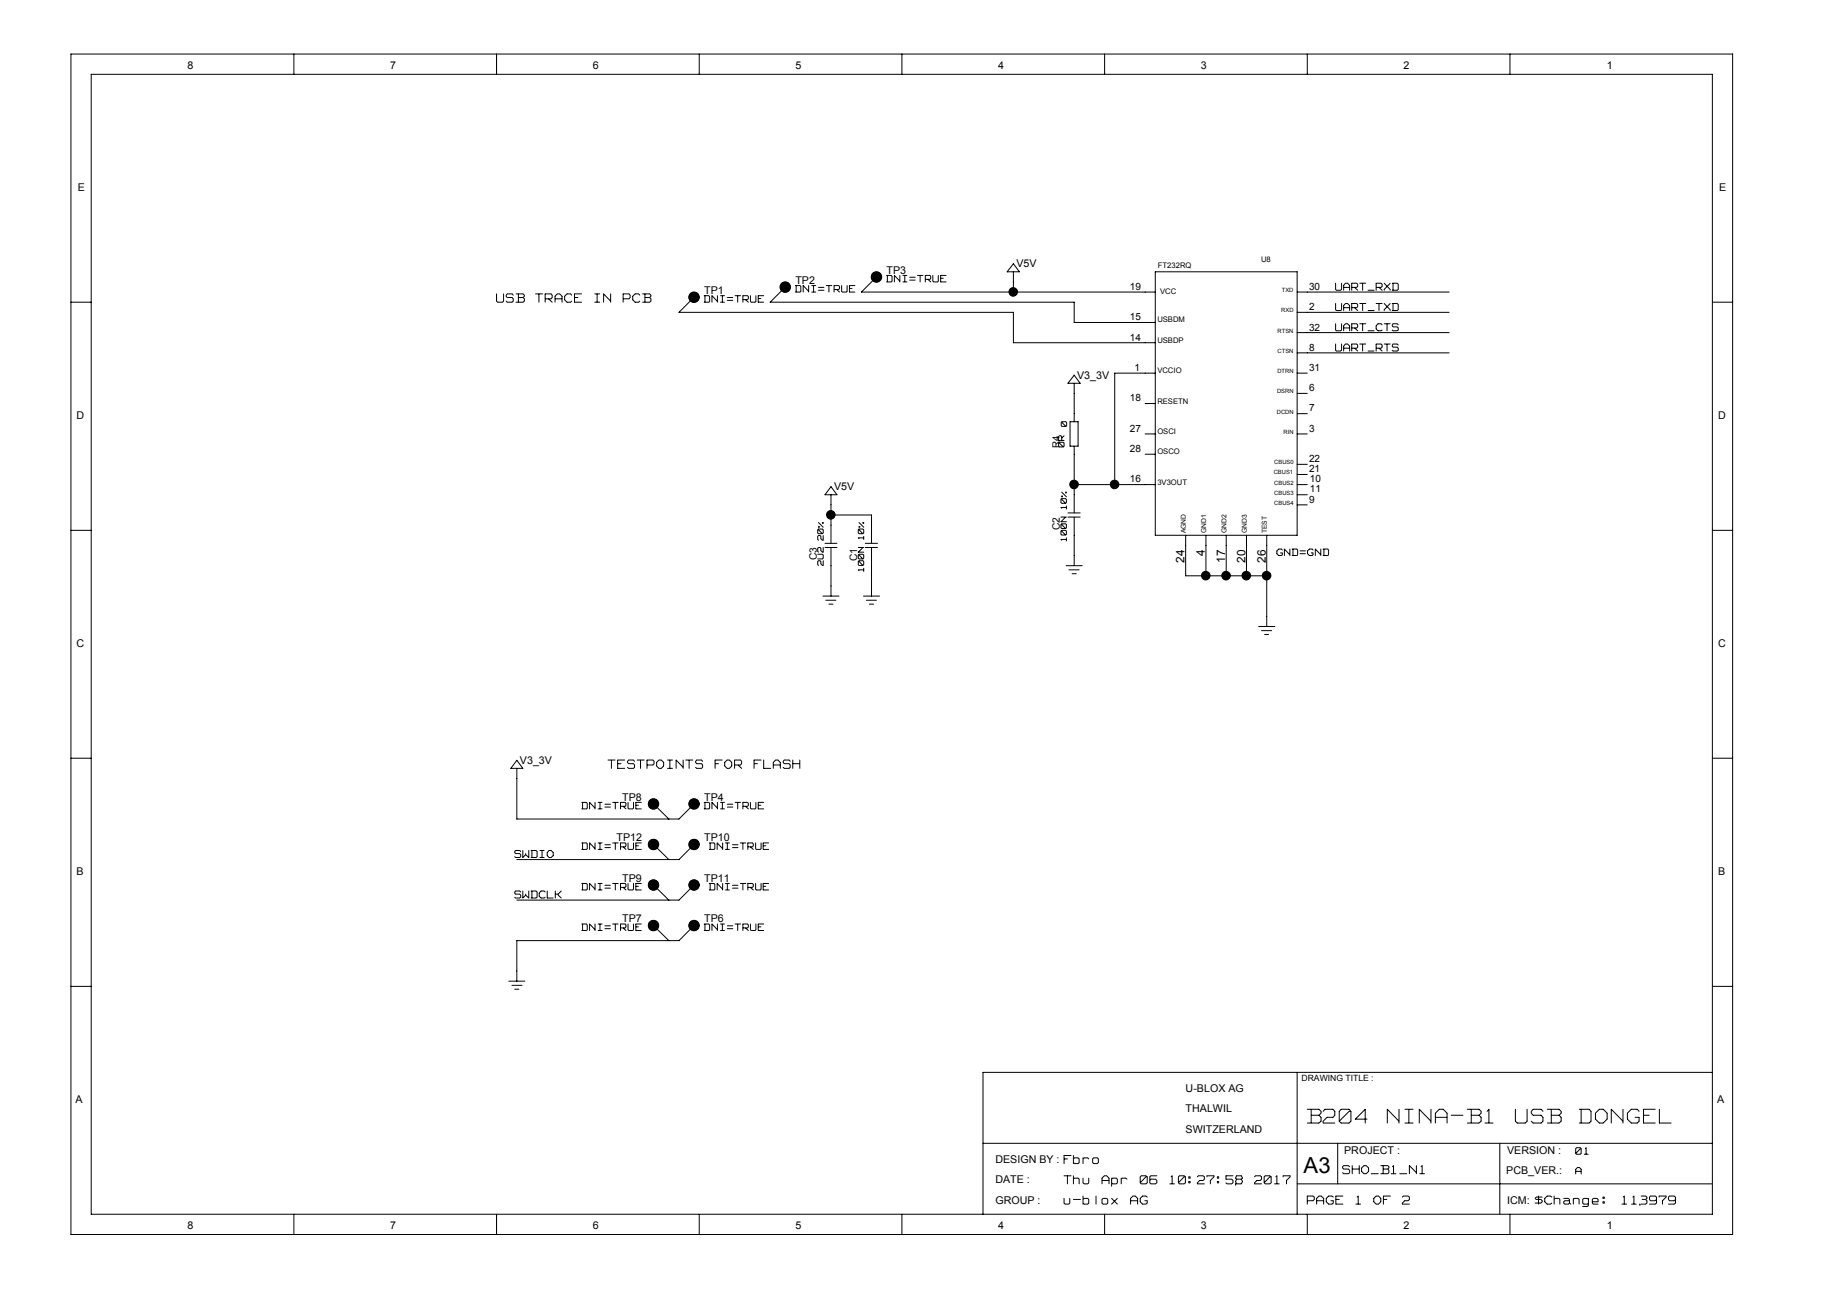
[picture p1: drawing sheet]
<svg xmlns="http://www.w3.org/2000/svg" width="297mm" height="210mm" viewBox="0 0 297 210" stroke-linecap="round" stroke-linejoin="round" font-family="sans-serif">
<g fill="none" stroke="#000" stroke-width=".16">
<path d="M11.6 8.8h270.7v192.3h-270.7zM14.9 12.1h264.1v185.7h-264.1zM47.9 8.8v3.3M80.9 8.8v3.3M113.9 8.8v3.3M146.9 8.8v3.3M180 8.8v3.3M213 8.8v3.3M246 8.8v3.3M11.6 49.2h3.3M80.9 47.9v1.1M80.9 49.1l.2 .1"/>
<path d="M81.1 49.2h.7M82 49.1l-.1 .1M82 47.9v1.1M82.5 48.1v.1M82.5 48.3l.1 .2M82.5 49.1l.1 .1M82.6 47.9l-.1 .1M82.7 49.2h.7M82.7 47.9h.7M82.7 48.5h.7M83.4 47.9l.2 .2M83.4 48.5l.2 .2"/>
<path d="M83.6 48.7v.3M83.6 49.1l-.2 .1M84.1 49.2h1.1M84.1 47.9h1.1M84.5 47.9v1.3M84.5 48.5h.7M85.2 47.9l.2 .2M85.2 48.5l.2 .2M85.4 48.3l-.1 .1M85.4 48.1v.1M85.4 48.7v.3M85.4 49.1l-.2 .1"/>
<path d="M87.2 47.9h1.2M87.8 47.9v1.3M88.8 47.9h.9M88.8 47.9v1.3M88.9 48.7h.8M89.4 48.7l.6 .5M89.8 47.9l.2 .2M90 48.5l-.2 .2M90 48.1v.3M90.4 48.3v.9M90.5 48.7h1M90.8 47.9l-.4 .4"/>
<path d="M90.8 47.9h.3M91.2 47.9l.4 .4M91.6 48.3v.9M92 48.3v.5M92 48.9l.4 .3M92.4 47.9l-.4 .4M92.4 49.2h.5M92.4 47.9h.5M93 47.9l.1 .2M93.1 49.1l-.1 .1M93.6 47.9h1.1M93.6 47.9v1.3"/>
<path d="M93.6 49.2h1.1M93.6 48.5h.5M96.9 49.2h.8M96.9 47.9h.8M97.3 47.9v1.3M98.3 47.9l1.1 1.1M98.3 47.9v1.3M99.5 47.9v1.3M101.5 47.9h.9M101.5 47.9v1.3M101.6 48.7h.8M102.5 47.9l.2 .2"/>
<path d="M102.7 48.5l-.2 .2M102.7 48.1v.3M103.1 48.3v.5M103.1 48.9l.4 .3M103.5 47.9l-.4 .4M103.5 49.2h.5M103.5 47.9h.5M104.1 47.9l.1 .2M104.2 49.1l-.1 .1M104.7 49.2h1.1M104.7 47.9h1.1M105.1 47.9v1.3"/>
<path d="M105.1 48.5h.7M105.8 47.9l.2 .2M105.8 48.5l.2 .2M106 48.3l-.1 .1M106 48.1v.1M106 48.7v.3M106 49.1l-.2 .1M113.1 48.4l-2.5 2.5h54.5v4.9h23.1M113.1 48.3l-.1 .2h.2M113.2 48.4h.1M113.2 48.4l-.1-.1-.2 .1 .1 .2 .2-.1M113.3 48.4l-.1-.2-.3 .1 .1 .3h.2l.1-.1"/>
<path d="M113.3 48.4l-.1-.2-.4 .1 .2 .4h.2l.1-.2M114.7 49.2h.7M114.7 48.2h.7M114.9 48.2v1M115.5 48.2l.1 .1M115.6 49.1l-.1 .1M115.6 48.4v.7M116 48.2l.8 .9M116 48.2v1M116.9 48.2v1M117.4 49.2h.6M117.4 48.2h.6"/>
<path d="M117.7 48.2v1M118.5 48.5h.9M118.5 48.9h.9M119.8 48.2h.8M120.2 48.2v1M121 48.2h.8M121 48.2v1M121.1 48.8h.7M121.5 48.9l.4 .3M121.8 48.2l.1 .1M121.9 48.6l-.1 .2M121.9 48.4v.2"/>
<path d="M122.3 49.1l.1 .1M122.3 48.2v.9M122.4 49.2h.6M123.1 49.1l-.1 .1M123.1 48.2v.9M123.5 48.2h.9M123.5 48.2v1M123.6 49.2h.8M123.6 48.6h.4M127.7 46.7l.1 .3h.2M127.8 46.6h.2l.1 .2M127.9 46.9h.1"/>
<path d="M127.9 46.8l-2.4 2.4h49.5v3.3h13.2M128 46.8l-.1-.1-.1 .1M128.1 46.8l-.1-.1h-.2l.1 .2 .2-.1M128.1 46.8v.1M128.2 46.8l-.2-.3-.3 .2 .1 .3h.2l.2-.2M129.6 46.5h.7M129.6 47.6h.7M129.7 46.6v.9M130.3 46.5l.2 .2M130.5 47.5l-.2 .1M130.5 46.7v.7M130.9 46.5l.8 .9"/>
<path d="M130.9 46.6v1M131.7 46.5v1.1M132.2 46.5h.7M132.2 47.6h.7M132.5 46.6v.9M133.3 46.8h.9M133.3 47.3h.9M134.6 46.5h.9M135 46.6v1M135.9 46.5h.7M135.9 46.6v1M135.9 47.2h.7"/>
<path d="M136.4 47.2l.4 .4M136.7 46.5l.1 .2M136.8 47l-.1 .2M136.8 46.7v.2M137.1 47.5l.1 .1M137.1 46.5v.9M137.3 47.6h.5M138 47.5l-.1 .1M138 46.5v.9M138.4 46.5h.9M138.4 46.6v1M138.4 47h.4"/>
<path d="M138.4 47.6h.9M142.8 45.1l-2.5 2.5h47.9M142.9 45.1h-.2v.1h.2M142.9 45.1l-.1-.1-.1 .1v.2l.2-.1M143 45.1l-.1-.2-.3 .1 .1 .3h.2l.1-.1M143 45.1l-.1-.2-.4 .1 .2 .4h.2l.1-.2M144.4 44.9h.8M144.4 45.9h.8M144.6 44.9v1M145.2 44.9l.1 .1M145.3 45.8l-.1 .1M145.3 45.1v.7"/>
<path d="M145.7 44.9l.9 .9M145.7 44.9v1M146.6 44.9v1M147.1 44.9h.6M147.1 45.9h.6M147.4 44.9v1M148.2 45.2h.9M148.2 45.6h.9M149.5 44.9h.9M149.9 44.9v1M150.7 44.9h.8M150.7 44.9v1"/>
<path d="M150.8 45.5h.7M151.2 45.6l.4 .3M151.5 44.9l.1 .1M151.6 45.3l-.1 .2M151.6 45.1v.2M152 45.8l.1 .1M152 44.9v.9M152.1 45.9h.6M152.9 45.8l-.2 .1M152.9 44.9v.9M153.2 44.9h.9M153.2 44.9v1"/>
<path d="M153.3 45.3h.4M153.3 45.9h.8M165.1 43l1 1.3h-2zM165.1 44.3v3.3M188.2 44.3h23.1v42.9h-23.1zM211.3 47.6h24.8M211.3 54.2h24.8M211.3 50.9h24.8M211.3 57.5h24.8M217.6 53.8l.1 .1M217.6 50.5l.1 .1M217.6 47.2l.1 .1"/>
<path d="M217.6 57.1l.1 .1M217.6 46.1v1M217.6 49.4v1M217.6 52.7v1M217.6 56v1M217.8 47.3h.6M217.8 53.9h.6M217.8 50.6h.6M217.8 57.2h.6M218.6 53.8l-.2 .1M218.6 50.5l-.2 .1M218.6 47.2l-.2 .1"/>
<path d="M218.6 57.1l-.2 .1M218.6 46.1v1M218.6 49.4v1M218.6 52.7v1M218.6 56v1M218.9 46.5v.8M218.9 49.8v.8M218.9 53.1v.8M218.9 56.4v.8M218.9 46.8h.9M218.9 53.4h.9M218.9 50.1h.9"/>
<path d="M218.9 56.7h.9M219.2 52.7l-.3 .4M219.2 49.4l-.3 .4M219.2 46.1l-.3 .4M219.2 56l-.3 .4M219.2 52.7h.3M219.2 49.4h.3M219.2 46.1h.3M219.2 56h.3M219.5 52.7l.4 .4M219.5 49.4l.4 .4M219.5 46.1l.4 .4"/>
<path d="M219.5 56l.4 .4M219.9 46.5v.8M219.9 49.8v.8M219.9 53.1v.8M219.9 56.4v.8M220.2 52.7h.8M220.2 49.4h.8M220.2 46.1h.8M220.2 56h.8M220.2 46.2v1.1M220.2 49.5v1.1M220.2 52.8v1.1"/>
<path d="M220.2 56.1v1.1M220.3 46.8h.7M220.3 53.4h.7M220.3 50.1h.7M220.3 56.7h.7M220.7 53.5l.5 .4M220.7 50.2l.5 .4M220.7 46.9l.5 .4M220.7 56.8l.5 .4M221 52.7l.2 .2M221 49.4l.2 .2M221 46.1l.2 .2"/>
<path d="M221 56l.2 .2M221.2 53.3l-.2 .1M221.2 46.4v.2M221.2 49.7v.2M221.2 53v.2M221.2 56.3v.2M221.2 50l-.2 .1M221.2 46.7l-.2 .1M221.2 56.6l-.2 .1M221.5 52.7h1M221.5 49.4h1M221.5 46.1h1"/>
<path d="M221.5 56h1M222 46.2v1.1M222 49.5v1.1M222 52.8v1.1M222 56.1v1.1M222.9 47.3h1M222.9 53.9h1M222.9 50.6h1M222.9 57.2h1M224.2 49.4h1M224.2 46.1h.8M224.2 56h.8"/>
<path d="M224.2 46.2v1.1M224.2 53.1v.5M224.2 56.1v1.1M224.2 53.6l.3 .3M224.2 46.8h.8M224.2 56.7h.8M224.5 52.7l-.3 .4M224.5 52.7h.5M224.5 53.9h.5M224.7 49.5v1.1M224.7 46.9l.5 .4M224.7 56.8l.5 .4"/>
<path d="M225 52.7l.2 .2M225 46.1l.2 .2M225 56l.2 .2M225.2 53.8l-.2 .1M225.2 46.7l-.2 .1M225.2 46.4v.2M225.2 56.3v.2M225.2 56.6l-.2 .1M225.5 52.7h1M225.5 47.2v.1M225.5 50.5v.1M225.5 56h1"/>
<path d="M225.5 49.4l.9 1M225.5 46.1l.9 1M226 52.8v1.1M226 56.1v1.1M226.5 47.2v.1M226.5 50.5v.1M226.5 49.4l-1 1.1M226.5 46.1l-1 1.1M226.8 52.9v.1M226.8 56.2v.1M226.8 53.1l.1 .2M226.8 53.8l.1 .1"/>
<path d="M226.8 49.4h.8M226.8 46.1h.8M226.8 56.4l.1 .2M226.8 57.1l.1 .1M226.8 47.3h.8M226.8 50.6h.8M226.9 52.7v.2M226.9 56v.2M226.9 46.2v1M226.9 49.5v1M227 52.7h.6M227 56h.6"/>
<path d="M227 53.3h.6M227 53.9h.6M227 56.6h.6M227 57.2h.6M227.6 52.7l.2 .2M227.6 53.3l.2 .1M227.6 49.4l.2 .2M227.6 56l.2 .2M227.6 46.1l.2 .2M227.6 56.6l.2 .1M227.8 46.4v.7M227.8 49.7v.7"/>
<path d="M227.8 53.5v.2M227.8 56.8v.2M227.8 53.8l-.2 .1M227.8 50.5l-.2 .1M227.8 47.2l-.2 .1M227.8 57.1l-.2 .1M279 49.2h3.3M135.4 79.3l1 1.3h-2zM172.5 72.7l.1 .1M172.5 71.2v.6M172.5 72.2v.4M172.5 71.8h.9"/>
<path d="M172.6 71l-.1 .1M172.6 72.1v.1M172.6 72.1l-.1 .1M172.6 71h.2M172.6 72.2l.6 .6M172.6 72.1h.6M172.6 72.8h.6M172.8 71l.2 .1M172.9 69.3l.1 .2M172.9 68.9v.4M173 71.2v.5M173 68.7v.1"/>
<path d="M173 68.7l-.1 .1M173.1 68.7h.5M173.1 68.9l.5 .5M173.1 69.5h.5M173.2 72.1l.2 .1M173.4 71l-.4 .3M173.4 72.7l-.2 .1M173.4 72.2v.4M173.7 68.7l.1 .1M173.8 69.3l-.1 .2M173.8 68.9v.4M174.3 68.7h1.3v4h-1.3z"/>
<path d="M175 79h13.2M175 61.1l1 1.3h-2zM175 62.4v6.3M175 72.7v10.9M186.6 65.7h1.6M186.6 70.7h1.6M186.6 74h1.6M188.2 60.8h-6.6v18.2M211.3 60.8h1.7M211.3 79h1.7M211.3 70.7h1.7M211.3 64.1h1.7"/>
<path d="M211.3 67.4h1.7M211.3 77.3h1.7M211.3 75.6h1.7M11.6 86.4h3.3M133.2 86.8l.1 .2M133.2 87.9l.1 .1M133.2 89.8l.1 .2M133.2 92l.1 .1M133.2 86.4v.4M133.2 87.4v.4M133.2 89.4v.4M133.2 91.5v.4"/>
<path d="M133.2 90.3h.7M133.2 91.1h.7M133.3 85.8h.2M133.3 85.8v.1M133.3 86.2v.1M133.3 86.2l-.1 .1M133.3 87.2l-.1 .2M133.3 89.2l-.1 .1M133.3 91.4l-.1 .1M133.3 85.1l.8 .8M133.4 89.2h.2M133.4 85.9h.1"/>
<path d="M133.4 87.2h.2M133.4 91.4h.2M133.4 86.4l.5 .5M133.4 86.2h.5M133.4 87h.5M133.5 85.8v.1M133.6 87.2l.1 .2M133.6 89.2l.1 .1M133.6 91.4l.1 .1M133.7 87.4v.3M133.7 89.4v.3M133.7 91.5v.3"/>
<path d="M133.7 87.8l.3 .2M133.7 89.7l.3 .3M133.7 91.9l.3 .2M134 85.1h.1M134 85.2v.1M134 86.2l.1 .1M134 90.3l.1 .1M134 85.3h.1M134 88h.1M134 90h.1M134 92.1h.1M134.1 97.1h2.6"/>
<path d="M134.1 85.2h.1M134.1 86.4v.4M134.1 87.2v.8M134.1 89.2v.7M134.1 90.5v.4M134.1 91.4v.7M134.1 86.8l-.1 .2M134.1 90.9l-.1 .2M134.4 89.2h2M134.4 88.5h2M134.5 97.8h1.7M135 98.4h.7"/>
<path d="M135.4 80.6v7.9M135.4 89.2v7.9M135.4 83.9h6.6v4.6M139.8 89.2h.9M139.8 86.8l.2 .2M139.8 87.6l.2 .2M139.8 90.9l.2 .2M139.8 92l.2 .1M139.8 92.8l.2 .2M139.8 86.4v.4M139.8 90.5v.4M139.8 91.5v.4"/>
<path d="M139.9 90h.8M139.9 92.8h.8M139.9 87.6h.8M140 85.8h.1M140 85.8v.1M140 86.2v.1M140 90.3v.1M140 91.4v.1M140 86.2l-.2 .1M140 90.3l-.2 .1M140 91.4l-.2 .1M140 85.1l.7 .8"/>
<path d="M140 85.9h.1M140 91.4h.5M140 92.1h.5M140 86.2h.5M140 87h.5M140 90.3h.5M140 91.1h.5M140 86.4l.5 .5M140 90.5l.5 .5M140 91.5l.5 .6M140.1 85.8v.1M140.5 89.2l-.7 .8"/>
<path d="M140.6 85.1h.1M140.6 85.2v.1M140.6 86.2l.1 .1M140.6 90.3l.1 .1M140.6 91.4l.1 .1M140.6 85.3h.1M140.7 97.1h2.6M140.7 85.2h.1M140.7 86.4v.4M140.7 87.4v.5M140.7 90.5v.4M140.7 91.5v.4"/>
<path d="M140.7 92.6v.5M140.7 86.8l-.1 .2M140.7 90.9l-.1 .2M140.7 92l-.1 .1M141 89.2h2M141 88.5h2M141.1 97.8h1.7M141.6 98.4h.7M142 89.2v7.9M172.8 84.2h.9M172.8 86l.2 .1M172.8 87l.2 .2"/>
<path d="M172.8 87.9l.2 .1M172.8 81.9l.2 .1M172.8 82.7l.2 .1M172.8 81.4v.4M172.8 85.5v.4M172.8 86.6v.4M172.9 85h.8M172.9 87.9h.8M172.9 82.7h.8M173 80.9h.1M173 81.3v.1M173 85.4v.1"/>
<path d="M173 86.4v.1M173 85.3l-.2 .2M173 86.4l-.2 .1M173 80.8h.1M173 81.2l-.2 .2M173 80.2l.7 .7M173 86.4h.6M173 85.5l.6 .6M173 85.3h.6M173 86.1h.6M173 86.6l.6 .5M173 87.2h.6"/>
<path d="M173 81.4l.6 .6M173 81.2h.6M173 82h.6M173.1 80.9h.1M173.6 84.3l-.8 .7M173.6 85.3l.1 .2M173.6 86.4l.1 .1M173.6 80.2h.1M173.6 80.2v.1M173.6 81.2l.1 .2M173.7 80.3h.1M173.7 92.2h2.6"/>
<path d="M173.7 86l-.1 .1M173.7 87l-.1 .2M173.7 80.2v.1M173.7 81.4v.4M173.7 82.4v.5M173.7 85.5v.4M173.7 86.6v.4M173.7 87.6v.5M173.7 81.9l-.1 .1M174 84.2h2M174 83.6h2M174.2 92.8h1.6"/>
<path d="M174.7 93.5h.6M175 84.2v8M193.2 87.2v6.6h13.2M196.5 87.2v6.6M199.8 87.2v6.6M203.1 87.2v6.6M206.4 87.2v14.9M208 89.8v.4M208 90.2l.3 .3M208.3 89.5l-.3 .2M208.4 89.5h.3M208.4 90.5h.3"/>
<path d="M208.6 90.1h.3M208.8 89.5l.1 .1M208.9 90.4l-.1 .1M208.9 90.1v.2M209.3 89.5l.8 .8M209.3 89.5v1M210.1 89.5v1M210.5 89.5h.7M210.5 90.5h.7M210.7 89.5v1M211.3 89.5l.1 .1M211.3 80.6h1.7"/>
<path d="M211.3 82.3h1.7M211.4 90.4l-.1 .1M211.4 89.7v.6M211.8 89.7h.9M211.8 90.2h.9M213 89.8v.4M213 90.2l.3 .3M213.3 89.5l-.3 .2M213.4 89.5h.3M213.4 90.5h.3M213.6 90.1h.3M213.8 89.5l.1 .1"/>
<path d="M213.9 90.4l-.1 .1M213.9 90.1v.2M214.3 89.5l.8 .8M214.3 89.5v1M215.2 89.5v1M215.6 89.5h.7M215.6 90.5h.7M215.7 89.5v1M216.3 89.5l.2 .1M216.5 90.4l-.2 .1M216.5 89.7v.6M279 86.4h3.3"/>
<path d="M205.1 102.1h2.6M205.5 102.7h1.7M206 103.4h.7M11.6 123.5h3.3M83.9 138.7v.2M83.9 138.9l.1 .2M83.9 139.6l.1 .1M84 138.6l-.1 .1M84 138.6h.6M84 139.7h.6M84 139.1h.6M84.2 123.9l1 1.3h-2z"/>
<path d="M84.2 125.2v8.2h26.4l2.5-2.4M84.7 138.6l.1 .1M84.7 139.1l.1 .1M84.8 139.3v.2M84.8 139.6l-.1 .1M85.2 138.6v1.1M85.6 139.3l-.4 .4M85.6 139.1v.1M85.6 139.2l.5 .5M86.1 138.6v1.1M86.5 138.6h.8M86.5 139.7h.8"/>
<path d="M86.7 138.6v1.1M87.3 138.6l.2 .1M87.5 139.6l-.2 .1M87.5 138.8v.7M88 138.6h.6M88 139.7h.6M88.3 138.6v1.1M89.2 138.9v.5M89.2 139.4l.3 .3M89.5 138.6l-.3 .3M89.5 138.6h.2M89.5 139.7h.2"/>
<path d="M89.8 138.6l.3 .3M90.1 138.9v.5M90.1 139.4l-.3 .3M94.8 137.3h.7M94.8 130.7h.7M94.8 138.4h.7M94.8 131.8h.7M94.9 130.8v.9M94.9 137.4v.9M95.5 137.3l.2 .2M95.5 130.7l.2 .2M95.7 138.3l-.2 .1"/>
<path d="M95.7 131.7l-.2 .1M95.7 130.9v.7M95.7 137.5v.7M96.1 130.8v1M96.1 137.4v1M96.1 137.3l.8 .9M96.1 130.7l.8 .9M96.9 130.7v1.1M96.9 137.3v1.1M97.5 137.3h.6M97.5 130.7h.6M97.5 138.4h.6"/>
<path d="M97.5 131.8h.6M97.7 130.8v.9M97.7 137.4v.9M98.6 137.6h.8M98.6 138.1h.8M98.6 131h.8M98.6 131.5h.8M99.1 123.8h1.1M99.6 123.9v1.3M99.8 137.3h.9M99.8 130.7h.9M100.2 130.8v1"/>
<path d="M100.2 137.4v1M100.6 123.8h1.2M100.6 123.9v1.3M100.7 125.2h1.1M100.7 124.4h.5M101.1 137.3h.7M101.1 130.7h.7M101.1 130.8v1M101.1 137.4v1M101.1 138h.7M101.1 131.4h.7M101.6 138l.4 .4"/>
<path d="M101.6 131.4l.4 .4M101.9 137.3l.1 .2M101.9 130.7l.1 .2M102 130.9v.2M102 137.5v.3M102 137.8l-.1 .2M102 131.2l-.1 .2M102.2 124v.2M102.2 124.2l.2 .2M102.2 125l.2 .2M102.3 138.3l.1 .1M102.3 131.7l.1 .1"/>
<path d="M102.3 130.7v.9M102.3 137.3v.9M102.4 123.8l-.1 .2M102.4 123.8h.8M102.4 125.2h.8M102.4 124.4h.8M102.5 138.4h.5M102.5 131.8h.5M103.2 138.3l-.1 .1M103.2 131.7l-.1 .1M103.2 123.8l.2 .2M103.2 124.4l.2 .2"/>
<path d="M103.2 130.7v.9M103.2 137.3v.9M103.4 124.7v.3M103.4 125l-.2 .2M103.6 137.3h.9M103.6 130.7h.9M103.6 130.8v1M103.6 137.4v1M103.6 137.8h.4M103.6 131.2h.4M103.6 138.4h.9M103.6 131.8h.9"/>
<path d="M103.8 123.8h1.1M104.4 123.9v1.3M105.4 123.8h.9M105.4 123.9v1.3M105.5 124.6h.8M106.4 123.8l.2 .2M106.5 137.6l2.5 2.4M106.5 131l2.5 2.4M106.6 131l-.2-.1v.1M106.6 137.6l-.2-.1v.2l.2-.1M106.6 124.1v.3M106.6 131l-.2 .1"/>
<path d="M106.6 124.4l-.2 .2M106.6 131l-.1-.1h-.2l.1 .2 .2-.1M106.6 137.6l-.1-.1h-.2l.1 .2 .2-.1M106.7 131l-.1-.2-.3 .1 .1 .3h.2l.1-.2M106.7 137.6l-.1-.2-.3 .1 .1 .3h.2l.1-.2M106.7 131l-.1-.3-.4 .2 .2 .3h.2l.1-.2M106.7 137.6l-.1-.3-.4 .2 .2 .3h.2l.1-.2M107 124.8l.4 .4M107 124.2v.6M107.4 123.8l-.4 .4M107.4 123.8h.3M107.4 125.2h.3"/>
<path d="M107.7 123.8l.4 .4M108.1 124.2v.6M108.1 124.8l-.4 .4M108.8 123.8h.8M108.8 125.2h.8M109.1 123.9v1.2M110.2 123.8l1.1 1.2M110.2 123.9v1.3M111.3 123.8v1.4M111.7 123.8h1.2M112.3 123.9v1.3M112.9 137.5v.2"/>
<path d="M113 137.4h.2M113 137.5l.1 .2M113 137.5h.1M113.1 137.6l-2.5 2.4h-26.4M113.2 131l-.2-.1v.2l.2-.1M113.2 137.5v.1M113.2 137.6l-.1-.1h-.2l.1 .2 .2-.1M113.2 131l-.1-.1h-.2l.1 .2 .2-.1M113.3 131l-.1-.2-.3 .1 .1 .3h.2l.1-.2M113.3 137.5v.1M113.3 137.6v.1M113.3 137.6l-.1 .2h-.3"/>
<path d="M113.3 137.6l-.1-.3-.4 .2v.2l.4 .1M113.3 131l-.1-.3-.4 .2 .2 .3h.2l.1-.2M113.3 124v.2M113.3 124.2l.2 .2M113.3 125l.2 .2M113.5 123.8l-.1 .2M113.5 123.8h.8M113.5 125.2h.8M113.5 124.4h.8M114.3 123.8l.2 .2M114.3 124.4l.2 .2M114.5 124.7v.3"/>
<path d="M114.5 125l-.2 .2M114.7 130.7h.7M114.7 131.8h.7M114.9 130.8v.9M115.5 130.7l.1 .2M115.6 137.3h.7M115.6 138.4h.7M115.6 131.7l-.1 .1M115.6 130.9v.7M115.7 137.4v.9M116 130.8v1M116 130.7l.8 .9"/>
<path d="M116.3 137.3l.2 .2M116.5 138.3l-.2 .1M116.5 137.5v.7M116.5 123.8h1.1M116.5 123.9v1.3M116.5 124.4h.6M116.8 137.4v1M116.8 137.3l.9 .9M116.9 130.7v1.1M117.4 130.7h.6M117.4 131.8h.6M117.7 130.8v.9"/>
<path d="M117.7 137.3v1.1M118.1 124.8l.3 .4M118.1 124.2v.6M118.2 137.3h.6M118.2 138.4h.6M118.4 123.8l-.3 .4M118.5 123.8h.3M118.5 125.2h.3M118.5 131h.9M118.5 131.5h.9M118.5 137.4v.9M118.8 123.8l.4 .4"/>
<path d="M119.2 124.2v.6M119.2 124.8l-.4 .4M119.3 137.6h.9M119.3 138.1h.9M119.7 123.8h.9M119.7 123.9v1.3M119.7 124.6h.9M119.8 130.7h.8M120.2 130.8v1M120.3 124.7l.5 .5M120.6 137.3h.9M120.6 123.8l.2 .2"/>
<path d="M120.8 124.4l-.2 .2M120.8 124.1v.3M121 130.7h.8M121 130.8v1M121 137.4v1M121.1 131.4h.7M121.5 131.4l.4 .4M121.8 130.7l.1 .2M121.8 137.3h.8M121.8 137.4v1M121.9 138h.7M121.9 130.9v.2"/>
<path d="M121.9 131.2l-.1 .2M122.3 131.7l.1 .1M122.3 130.7v.9M122.3 138l.4 .4M122.4 131.8h.6M122.6 137.3l.1 .2M122.7 137.5v.3M122.7 137.8l-.1 .2M122.9 123.8h1.1M122.9 123.9v1.3M122.9 124.4h.5M123.1 138.3l.1 .1"/>
<path d="M123.1 137.3v.9M123.1 131.7l-.1 .1M123.1 130.7v.9M123.3 138.4h.5M123.5 130.7h.9M123.5 130.8v1M123.6 131.2h.4M123.6 131.8h.8M124 138.3l-.1 .1M124 137.3v.9M124.3 137.3h.9M124.3 137.4v1"/>
<path d="M124.4 137.8h.4M124.4 138.4h.8M124.4 123.8v1.4M124.5 125.2h1.1M126 124.2v1M126 124.6h1.1M126.4 123.8l-.4 .4M126.4 123.8h.3M126.7 123.8l.4 .4M127.1 124.2v1M127.6 124v.2M127.6 124.2l.2 .2"/>
<path d="M127.6 125l.2 .2M127.8 123.8l-.2 .2M127.8 123.8h.7M127.8 125.2h.7M127.8 124.4h.7M128.6 123.8l.1 .2M128.6 124.4l.1 .2M128.7 124.7v.3M128.7 125l-.1 .2M129.2 123.8v1.4M129.2 124.4h1.1M130.3 123.8v1.4"/>
<path d="M279 123.5h3.3M82.9 159.9h2.6M83.9 145.3v.2M83.9 145.5l.1 .2M83.9 146.2l.1 .1M84 145.2l-.1 .1M84 145.7h.6M84 146.3h.6M84 145.2h.6M84.7 145.2l.1 .1M84.7 145.7l.1 .1M84.8 145.9v.2"/>
<path d="M84.8 146.2l-.1 .1M85.2 145.2v1.1M85.6 145.9l-.4 .4M85.6 145.7v.1M85.6 145.8l.5 .5M86.1 145.2v1.1M86.5 146.3h.8M86.5 145.2h.8M86.7 145.2v1.1M87.3 145.2l.2 .1M87.5 146.2l-.2 .1M87.5 145.4v.7"/>
<path d="M87.8 145.5v.5M87.8 146l.3 .3M88.1 145.2l-.3 .3M88.2 146.3h.4M88.2 145.2h.4M88.6 145.2l.2 .1M88.8 146.2l-.2 .1M89.2 145.2v1.1M89.2 146.3h.9M90.5 145.2v1.1M90.5 145.7h.4M90.9 145.7v.1"/>
<path d="M91 145.9l.4 .4M91.4 145.2l-.5 .5M94.8 143.9h.7M94.8 150.5h.7M94.8 151.6h.7M94.8 145h.7M94.9 144v.9M94.9 150.6v1M95.5 150.5l.2 .2M95.5 143.9l.2 .2M95.7 151.5l-.2 .1M95.7 144.9l-.2 .1"/>
<path d="M95.7 144.1v.7M95.7 150.7v.7M96.1 150.5l.8 .9M96.1 144v1M96.1 150.6v1M96.1 143.9l.8 .9M96.9 143.9v1.1M96.9 150.5v1.1M97.5 143.9h.6M97.5 150.5h.6M97.5 151.6h.6M97.5 145h.6"/>
<path d="M97.7 144v.9M97.7 150.6v1M98.6 150.8h.8M98.6 151.3h.8M98.6 144.2h.8M98.6 144.7h.8M99.8 143.9h.9M99.8 150.5h.9M100.2 144v1M100.2 150.6v1M101.1 143.9h.7M101.1 150.5h.7"/>
<path d="M101.1 144v1M101.1 150.6v1M101.1 151.2h.7M101.1 144.6h.7M101.6 151.2l.4 .4M101.6 144.6l.4 .4M101.9 150.5l.1 .2M101.9 143.9l.1 .2M102 151l-.1 .2M102 144.1v.3M102 150.7v.3M102 144.4l-.1 .2"/>
<path d="M102.3 151.5l.1 .1M102.3 144.9l.1 .1M102.3 143.9v.9M102.3 150.5v.9M102.5 151.6h.5M102.5 145h.5M103.2 151.5l-.1 .1M103.2 144.9l-.1 .1M103.2 143.9v.9M103.2 150.5v.9M103.6 143.9h.9M103.6 150.5h.9"/>
<path d="M103.6 144v1M103.6 150.6v1M103.6 144.4h.4M103.6 151h.4M103.6 151.6h.9M103.6 145h.9M106.3 144.1v.2l.3 .1M106.4 144h.2l.1 .2M106.4 144.1l.1 .2M106.4 144.1l.2 .1M106.5 144.2l2.5 2.4M106.5 150.8l2.5 2.4"/>
<path d="M106.6 150.8l-.2-.1v.2l.2-.1M106.6 144.2l-.1-.1h-.2l.1 .2 .2-.1M106.6 150.8l-.1-.1h-.2l.1 .2 .2-.1M106.7 144.2v.1M106.7 150.8l-.1-.2-.3 .1 .1 .3h.2l.1-.2M106.7 144.2l-.1-.3-.4 .2 .2 .3h.2l.1-.2M106.7 150.8l-.1-.3-.4 .2 .2 .3h.2l.1-.2M113.1 150.8l-2.5 2.4h-26.4v6.7M113.1 144.2l-2.5 2.4h-26.4M113.2 144h-.2l-.1 .3M113.2 144.2l-.2 .1M113.2 150.8l-.2-.1v.2l.2-.1"/>
<path d="M113.2 144.2l-.2-.1v.1M113.2 144.2l-.1-.1h-.2l.1 .2 .2-.1M113.2 150.8l-.1-.1h-.2l.1 .2 .2-.1M113.3 144.2l-.1 .2h-.2M113.3 150.8l-.1-.2-.3 .1 .1 .3h.2l.1-.2M113.3 144.1v.1M113.3 144.2l-.1-.3-.4 .2 .2 .3h.2l.1-.2M113.3 150.8l-.1-.3-.4 .2 .2 .3h.2l.1-.2M114.7 150.5h.7M114.7 151.6h.7M114.9 150.6v1M115.5 150.5l.1 .2"/>
<path d="M115.6 143.9h.7M115.6 145h.7M115.6 151.5l-.1 .1M115.6 150.7v.7M115.7 144v.9M116 150.6v1M116 150.5l.8 .9M116.3 143.9l.2 .2M116.5 144.9l-.2 .1M116.5 144.1v.7M116.8 143.9l.9 .9M116.8 144v1"/>
<path d="M116.9 150.5v1.1M117.4 150.5h.6M117.4 151.6h.6M117.7 150.6v1M117.7 143.9v1.1M118.2 143.9h.6M118.2 145h.6M118.5 150.8h.9M118.5 151.3h.9M118.5 144v.9M119.3 144.2h.9M119.3 144.7h.9"/>
<path d="M119.8 150.5h.8M120.2 150.6v1M120.6 143.9h.9M121 150.5h.8M121 144v1M121 150.6v1M121.1 151.2h.7M121.5 151.2l.4 .4M121.8 150.5l.1 .2M121.8 143.9h.8M121.8 144v1M121.9 144.6h.7"/>
<path d="M121.9 150.7v.3M121.9 151l-.1 .2M122.3 151.5l.1 .1M122.3 150.5v.9M122.3 144.6l.4 .4M122.4 151.6h.6M122.6 143.9l.1 .2M122.7 144.4l-.1 .2M122.7 144.1v.3M123.1 144.9l.1 .1M123.1 143.9v.9M123.1 151.5l-.1 .1"/>
<path d="M123.1 150.5v.9M123.3 145h.5M123.5 150.5h.9M123.5 150.6v1M123.6 151h.4M123.6 151.6h.8M124 144.9l-.1 .1M124 143.9v.9M124.3 143.9h.9M124.3 144v1M124.4 144.4h.4M124.4 145h.8"/>
<path d="M11.6 160.7h3.3M83.4 160.5h1.6M83.9 161.2h.6M211.3 174.7v23.1M279 174.7h-118.9v23.1M279 160.7h3.3M47.9 197.8v3.3M80.9 197.8v3.3M113.9 197.8v3.3M146.9 197.8v3.3M160.1 186.3h118.9M173.4 196l.1 .2"/>
<path d="M173.4 191.6h1.1M173.4 188.3h1.1M173.4 188.3v1.3M173.4 195.2v.8M173.4 188.8h.5M173.6 196.2h.5M173.9 191.6v1.3M174.2 196l-.1 .2M174.3 195.2v.8M174.9 195.4h1.1M174.9 188.3v1.3M174.9 191.6v1.3"/>
<path d="M174.9 189.4l.1 .2M175 188.6l-.1 .2M175 191.9l-.1 .2M175.1 191.9h.5M175.1 188.6h.5M175.1 189.6h.5M175.6 188.6l.2 .2M175.6 191.9l.2 .2M175.8 189.4l-.2 .2M175.8 188.8v.6M175.8 192.2v.7M176.4 192.7l.2 .2"/>
<path d="M176.4 188.6v1M176.4 191.9v.8M176.4 194.9v1.3M176.5 196l.1 .2M176.6 188.6l-.1 .2M176.6 195.2l-.1 .2M176.7 196.2h.5M176.7 195.2h.5M176.7 192.9h.5M176.7 188.6h.5M177.2 195.2l.2 .2M177.2 188.6l.2 .2"/>
<path d="M177.3 192.7l-.1 .2M177.4 196l-.2 .2M177.4 191.9v.8M177.4 195.5v.5M178 189.4l.2 .2M178 188.8v.6M178.2 188.6l-.2 .2M178.2 188.6h.5M178.2 189.6h.5M178.6 194.9v1.3M178.8 188.6l.1 .2M178.9 189.4l-.1 .2"/>
<path d="M178.9 188.8v.6M179.5 196l.2 .2M179.5 192v.9M179.5 195.5v.5M179.6 192.3h1M179.7 195.2l-.2 .2M179.7 196.2h.6M179.7 195.2h.6M179.9 191.6l-.4 .3M180 197.8v3.3M180 191.6h.3M180.3 195.2l.2 .2"/>
<path d="M180.3 191.6l.4 .3M180.5 196l-.2 .2M180.5 195.5v.5M180.7 192v.9M181.1 195.2l.9 1M181.1 191.9v1.4M181.1 192.7l.2 .2M181.3 191.9l-.2 .2M181.3 191.9h.5M181.3 192.9h.5M181.9 191.9l.1 .2M182 192.7l-.1 .2"/>
<path d="M182 195.2l-.9 1M182 192.2v.5M182.7 191.9v1M182.8 191.9l-.1 .2M182.9 191.9h.5M183.4 191.9l.2 .2M184.2 195.3v.9M184.2 195.6h1.1M184.6 194.9l-.4 .3M184.6 194.9h.3M185 194.9l.3 .3M185.3 195.3v.9"/>
<path d="M185.8 192.7l.1 .2M185.8 191.8v.9M185.8 195.3v.4M185.8 195.8l.3 .4M185.9 191.6l-.1 .1M186 191.6h.6M186 192.9h.6M186.1 194.9l-.3 .3M186.2 194.9h.4M186.2 196.2h.4M186.5 195.6h.4M186.6 191.8l-.8 .9"/>
<path d="M186.7 194.9l.2 .1M186.7 191.7h.2M186.7 191.6l.2 .1M186.9 196l-.2 .2M186.9 191.8v.9M186.9 195.6v.4M186.9 192.7l-.2 .2M187.3 192.7l.2 .2M187.3 191.8v.9M187.5 192.1l-.1 .2M187.5 191.6l-.2 .1M187.5 191.6h1"/>
<path d="M187.5 192.9h.7M187.5 192.1h.7M188.3 192.1l.2 .2M188.5 192.4v.3M188.5 192.7l-.2 .2M190.6 192.9h.7M191 191.6l-.2 .1M191 191.6v1.2M192 192.7l.2 .2M192 191.8v.9M192.2 191.6l-.2 .1M192.2 191.6h.7"/>
<path d="M192.2 192.9h.7M192.9 191.8l-.9 .9M192.9 191.7h.2M192.9 191.6l.2 .1M193.1 192.7l-.2 .2M193.1 191.8v.9M193.7 191.7h.1M193.7 192.5h.1M193.7 191.8v.1M193.7 192.5v.2M193.7 191.9h.1M193.7 192.7h.1"/>
<path d="M193.9 191.7v.2M193.9 192.5v.2M195.1 192.7v.2M195.1 192.9h1.1M195.2 191.6l-.1 .1M195.3 191.6h.7M195.5 192.3l-.4 .4M195.5 192.3h.5M196 191.6l.2 .1M196.2 191.8v.3M196.2 192.1l-.2 .2M196.6 191.6v.1"/>
<path d="M196.7 191.6h1M197.2 192.4v.5M197.7 191.8l-.5 .5M197.8 191.6v.1M198.3 191.7h.2M198.3 191.8v.1M198.3 192.5v.2M198.3 192.5h.2M198.4 191.9h.1M198.4 192.7h.1M198.5 191.7v.2M198.5 192.5v.2"/>
<path d="M199.7 192.7l.2 .2M199.7 191.6v.5M199.8 191.6h1.1M199.8 192.1h.8M199.9 192.9h.7M200.7 192.1l.2 .2M200.9 192.7l-.2 .2M200.9 192.4v.3M201.3 192.9h.1M201.5 191.6l-.2 .3 .2 .2-.2 .4 .2 .4M201.5 191.6h.7M201.5 192.9h.7"/>
<path d="M201.5 192.1h.7M202.2 191.6l.2 .3-.2 .2 .2 .4-.2 .4M204.4 192.7v.2M204.4 192.9h1.1M204.6 191.6l-.2 .1M204.6 191.6h.7M204.8 192.3l-.4 .4M204.8 192.3h.5M205.3 191.6l.2 .1M205.5 191.8v.3M205.5 192.1l-.2 .2M206 192.7l.1 .2"/>
<path d="M206 191.8v.9M206.1 191.6l-.1 .1M206.2 191.6h.6M206.2 192.9h.6M206.8 191.8l-.8 .9M206.9 191.7h.2M206.9 191.6l.2 .1M207.1 192.7l-.2 .2M207.1 191.8v.9M207.6 192.9h.8M208 191.6l-.1 .1M208 191.6v1.2"/>
<path d="M209 191.6v.1M209.1 191.6h1M209.6 192.4v.5M210.1 191.8l-.5 .5M210.2 191.6v.1M211.3 192.9h67.7M213 194.9v1.3M213 197.8v3.3M213 194.9h.9M213 183h1.8M213 180.7h1.8M213 195.6h.9"/>
<path d="M213.6 180.8v2.1M213.7 181.7h1.1M213.9 194.9l.2 .1M214.1 195.4l-.2 .2M214.1 195.1v.3M214.5 195.3v.9M214.5 195.6h1.1M214.9 180.7l.3 .4M214.9 181.7l.3 .3M214.9 194.9l-.4 .3M214.9 194.9h.3M215.2 181.1v.2"/>
<path d="M215.2 182.1v.5M215.2 181.4l-.3 .3M215.2 182.7l-.3 .3M215.3 194.9l.3 .3M215.6 182.7v.3M215.6 183h1.9M215.6 195.3v.9M215.9 180.7l-.3 .4M215.9 180.7h1.2M216.1 195.3v.4M216.1 195.8l.4 .4M216.2 182l-.6 .7"/>
<path d="M216.2 182h.9M216.5 194.9l-.4 .3M216.5 194.9h.5M216.5 196.2h.5M216.8 195.6h.4M217 194.9l.2 .1M217.2 180.7l.3 .4M217.2 196l-.2 .2M217.2 195.6v.4M217.5 181.1v.6M217.5 181.7l-.3 .3M217.6 194.9h1.2"/>
<path d="M217.6 194.9v1.3M217.7 196.2h1.1M217.7 195.4h.5M217.9 186.3v6.6M218.2 182.7l.3 .3M218.2 181.1v1.5M218.5 180.7l-.3 .4M218.5 183h1.3M218.5 180.7h1.3M218.7 190.1v.1M218.7 190.3l.2 .2M218.7 191.1l.2 .1"/>
<path d="M218.9 189.9l-.1 .1M218.9 189.9h.7M218.9 191.2h.7M218.9 190.5h.7M219.7 189.9l.2 .2M219.7 190.5l.2 .2M219.8 181.1l-1.6 1.5M219.8 181.1h.2M219.8 180.7l.3 .4M219.9 190.7v.3M219.9 191.1l-.2 .1M220.1 182.7l-.3 .3"/>
<path d="M220.1 181.1v1.5M220.3 189.9v1.3M220.3 190.5h1.1M220.9 182.3h1.8M220.9 196.2h.8M221.3 194.9l-.2 .1M221.3 194.9v1.2M221.4 189.9v1.3M221.8 190.8l.4 .4M221.8 190.3v.5M222.2 189.9l-.4 .4M222.2 189.9h.3"/>
<path d="M222.2 191.2h.3M222.4 180.8v2.2M222.4 180.7l-1.6 1.6M222.6 189.9l.4 .4M223 190.3v.5M223 190.8l-.4 .4M223.4 191.2h1.1M223.8 195.8l.4 .4M223.8 195.3v.4M224.2 194.9l-.4 .3M224.2 194.9h.3M224.2 196.2h.3"/>
<path d="M224.6 194.9l.4 .3M225 189.9h1.1M225 191.2h1.1M225 195.3v.4M225 195.8l-.4 .4M225.3 189.9v1.3M225.4 194.9h1.1M225.4 194.9v1.3M225.4 190.5h.7M225.4 195.4h.5M226 180.7l1.9 1.9M226 180.8v2.2"/>
<path d="M226.1 189.9l.2 .2M226.1 190.5l.2 .2M226.3 190.3l-.2 .1M226.3 190.1v.1M226.3 190.7v.3M226.3 191.1l-.2 .1M226.7 191.2h.7M227 189.9l-.1 .2M227 189.9v1.3M227.9 180.7v2.3M228 191.2h1.2M228.5 196v.2"/>
<path d="M228.5 196.2h1.1M228.6 194.9l-.1 .1M228.7 194.9h.7M228.9 195.6l-.4 .4M228.9 195.6h.5M228.9 183h1.3M228.9 180.7h1.3M229.4 194.9l.2 .1M229.5 180.8v2.1M229.6 189.9v1.3M229.6 195.1v.3M229.6 195.4l-.2 .2"/>
<path d="M229.6 189.9l1.1 1.1M230.8 189.9v1.3M231.2 180.7l1.9 1.9M231.2 180.8v2.2M231.3 191.2h.8M231.7 189.9l-.2 .2M231.7 189.9v1.3M233.1 180.7v2.3M233.8 181.4v1.6M233.9 182h1.8M234.5 180.7l-.7 .7M234.5 180.7h.6"/>
<path d="M235.1 180.7l.7 .7M235.8 181.4v1.6M236.4 181.7h1.9M239.1 183h1.8M239.1 180.7h1.8M239.7 180.8v2.1M239.7 181.7h1.2M241 180.7l.3 .4M241 181.7l.3 .3M241.3 181.1v.2M241.3 182.1v.5M241.3 181.4l-.3 .3"/>
<path d="M241.3 182.7l-.3 .3M241.9 183h1.3M242.6 180.8v2.1M242.6 180.7l-.3 .4M244.3 186.3v11.5M246 197.8v3.3M246.9 182.7l.3 .3M246.9 180.7v1.9M247.2 183h1.3M248.8 180.7v1.9M248.8 182.7l-.3 .3M249.5 181.1v.2"/>
<path d="M249.5 181.4l.3 .3M249.5 182.7l.3 .3M249.8 180.7l-.3 .3M249.8 183h1.2M249.8 181.7h1.2M249.8 180.7h1.2M250.1 196h.9M250.1 195.3l.2 .1M250.3 195l-.2 .2M250.3 195h.9M250.3 195.4h.7M250.7 194.9v1.3"/>
<path d="M251 195.4l.2 .2M251.1 180.7l.3 .4M251.1 181.7l.3 .3M251.2 195.7h.1M251.2 195.8l-.2 .2M251.4 182.1v.5M251.4 182.7l-.3 .3M251.7 195.3v.4M251.7 195.8l.4 .4M252.1 194.9l-.4 .3M252.1 194.9h.5M252.1 196.2h.5"/>
<path d="M252.1 183h1.9M252.1 180.7h1.9M252.6 194.9l.2 .1M252.7 180.8v2.1M252.8 181.7h1.2M252.8 196l-.2 .2M253.2 194.9v1.3M253.4 195.2l-.2 .2M253.4 195.2h.5M254 195.2l.1 .2M254 180.7l.3 .4M254 181.7l.3 .3"/>
<path d="M254.1 195.5v.7M254.3 181.1v.2M254.3 182.1v.5M254.3 181.4l-.3 .3M254.3 182.7l-.3 .3M254.8 195.2h.7M254.8 195.8v.2M254.8 196l.1 .2M254.9 195.6l-.1 .2M255 196.2h.5M255 195.6h.7M255.5 195.2l.2 .2"/>
<path d="M255.7 196l-.2 .2M255.7 195.5v.5M255.7 196l.2 .2M256.3 195.2v1M256.5 195.2l-.1 .2M256.5 195.2h.5M256.7 187.9l.1 .1M256.7 187.2v.7M256.7 190.5v.8M256.8 190.8h.8M256.8 187l-.1 .2M256.9 188h.5"/>
<path d="M256.9 187h.5M257 190.2l-.3 .3M257 190.2h.3M257.1 195.2l.2 .2M257.3 195.5v.7M257.3 183h1.6M257.3 180.7h1.6M257.3 190.2l.3 .3M257.4 187.2l-.6 .7M257.5 187.2h.1M257.5 187l.1 .2M257.6 187.9l-.1 .1"/>
<path d="M257.6 180.8v2.1M257.6 187.2v.7M257.6 190.5v.8M257.9 196l.1 .2M257.9 195.5v.5M257.9 196.6h.7M258 195.2l-.1 .2M258.1 196.2h.5M258.1 195.2h.5M258.1 188h.6M258.4 187l-.1 .2M258.4 187v1"/>
<path d="M258.6 195.2l.1 .2M258.7 196l-.1 .2M258.8 196.4l-.2 .2M258.8 195.2v1.1M258.9 180.7l.3 .4M259.2 181.1v1.5M259.2 182.7l-.3 .3M259.4 196l.2 .2M259.4 195.5v.5M259.5 195.8h.8M259.6 195.2l-.2 .2M259.6 196.2h.7"/>
<path d="M259.6 195.2h.5M259.9 182.3l.7 .7M259.9 181.4v.9M260.2 195.2l.1 .2M260.3 195.5v.3M260.6 180.7l-.7 .7M260.6 183h.6M260.6 180.7h.6M261.2 195h.1M261.2 195.1v.1M261.2 195.8v.2M261.2 195.8h.1"/>
<path d="M261.2 195.2h.1M261.2 196h.1M261.2 180.7l.6 .7M261.4 195v.2M261.4 195.8v.2M261.8 181.4v.9M261.8 182.3l-.6 .7M262.5 180.7l1.9 1.9M262.5 180.8v2.2M264.2 196.2h.8M264.4 180.7v2.3M264.6 194.9l-.1 .1"/>
<path d="M264.6 194.9v1.2M265.1 181.4v.9M265.1 182.3l.7 .7M265.8 180.7l-.7 .7M265.8 196.2h.8M265.8 183h.9M265.8 180.7h.9M266.2 194.9l-.2 .1M266.2 194.9v1.2M266.4 182h.6M266.7 180.7l.3 .4M267 182.7l-.3 .3"/>
<path d="M267 182v.6M267.2 196.2h.1M267.4 194.9h.7M267.4 196.2h.7M267.5 195.4h.6M267.8 180.7h1.9M267.8 180.8v2.2M267.8 183h1.9M267.8 181.7h.9M268.1 194.9l.2 .1M268.1 195.5l.2 .1M268.3 195.1v.1"/>
<path d="M268.3 195.7v.3M268.3 196l-.2 .2M268.3 195.2l-.2 .2M268.7 196.2h.9M268.7 195.4l.2 .2M268.7 195.1v.3M268.9 194.9l-.2 .1M268.9 194.9h.7M268.9 195.6h.7M269.7 194.9l.2 .1M269.8 195.5l-.1 .1M269.9 196l-.2 .2"/>
<path d="M269.9 195.1v.9M270.3 194.9v.1M270.3 194.9h1.1M270.3 180.7v2.3M270.4 183h1.8M270.8 195.7v.5M271.4 195.1l-.6 .5M271.4 194.9v.1M271.8 196.2h.9M271.8 195.4l.2 .2M271.8 195.1v.3M272 194.9l-.2 .1"/>
<path d="M272 194.9h.7M272 195.6h.7M272.8 194.9l.2 .1M272.9 195.5l-.1 .1M273 196l-.2 .2M273 195.1v.9"/>
<circle cx="113.1" cy="48.4" r=".47"/>
<circle cx="113.1" cy="48.4" r=".85"/>
<circle cx="113.1" cy="48.4" r=".34"/>
<circle cx="113.1" cy="48.4" r=".72"/>
<circle cx="113.1" cy="48.4" r=".81"/>
<circle cx="113.1" cy="48.4" r=".51"/>
<circle cx="113.1" cy="48.4" r=".59"/>
<circle cx="113.1" cy="48.4" r=".68"/>
<circle cx="113.1" cy="48.4" r=".38"/>
<circle cx="127.9" cy="46.8" r=".47"/>
<circle cx="127.9" cy="46.8" r=".85"/>
<circle cx="127.9" cy="46.8" r=".34"/>
<circle cx="127.9" cy="46.8" r=".72"/>
<circle cx="127.9" cy="46.8" r=".81"/>
<circle cx="127.9" cy="46.8" r=".51"/>
<circle cx="127.9" cy="46.8" r=".59"/>
<circle cx="127.9" cy="46.8" r=".68"/>
<circle cx="127.9" cy="46.8" r=".38"/>
<circle cx="142.8" cy="45.1" r=".47"/>
<circle cx="142.8" cy="45.1" r=".85"/>
<circle cx="142.8" cy="45.1" r=".34"/>
<circle cx="142.8" cy="45.1" r=".72"/>
<circle cx="142.8" cy="45.1" r=".81"/>
<circle cx="142.8" cy="45.1" r=".51"/>
<circle cx="142.8" cy="45.1" r=".59"/>
<circle cx="142.8" cy="45.1" r=".68"/>
<circle cx="142.8" cy="45.1" r=".38"/>
<circle cx="165.1" cy="47.6" r=".7"/>
<circle cx="175" cy="78.9" r=".7"/>
<circle cx="181.6" cy="78.9" r=".7"/>
<circle cx="135.4" cy="83.9" r=".7"/>
<circle cx="196.4" cy="93.8" r=".7"/>
<circle cx="199.7" cy="93.8" r=".7"/>
<circle cx="203.1" cy="93.8" r=".7"/>
<circle cx="206.4" cy="93.8" r=".7"/>
<circle cx="106.5" cy="131" r=".47"/>
<circle cx="106.5" cy="137.6" r=".47"/>
<circle cx="106.5" cy="137.6" r=".85"/>
<circle cx="106.5" cy="131" r=".85"/>
<circle cx="106.5" cy="137.6" r=".34"/>
<circle cx="106.5" cy="131" r=".34"/>
<circle cx="106.5" cy="137.6" r=".72"/>
<circle cx="106.5" cy="131" r=".72"/>
<circle cx="106.5" cy="137.6" r=".81"/>
<circle cx="106.5" cy="131" r=".81"/>
<circle cx="106.5" cy="131" r=".51"/>
<circle cx="106.5" cy="137.6" r=".51"/>
<circle cx="106.5" cy="137.6" r=".59"/>
<circle cx="106.5" cy="131" r=".59"/>
<circle cx="106.5" cy="131" r=".68"/>
<circle cx="106.5" cy="137.6" r=".68"/>
<circle cx="106.5" cy="137.6" r=".38"/>
<circle cx="106.5" cy="131" r=".38"/>
<circle cx="113.1" cy="131" r=".47"/>
<circle cx="113.1" cy="137.6" r=".47"/>
<circle cx="113.1" cy="137.6" r=".85"/>
<circle cx="113.1" cy="131" r=".85"/>
<circle cx="113.1" cy="137.6" r=".34"/>
<circle cx="113.1" cy="131" r=".34"/>
<circle cx="113.1" cy="137.6" r=".72"/>
<circle cx="113.1" cy="131" r=".72"/>
<circle cx="113.1" cy="137.6" r=".81"/>
<circle cx="113.1" cy="131" r=".81"/>
<circle cx="113.1" cy="137.6" r=".51"/>
<circle cx="113.1" cy="131" r=".51"/>
<circle cx="113.1" cy="137.6" r=".59"/>
<circle cx="113.1" cy="131" r=".59"/>
<circle cx="113.1" cy="137.6" r=".68"/>
<circle cx="113.1" cy="131" r=".68"/>
<circle cx="113.1" cy="131" r=".38"/>
<circle cx="113.1" cy="137.6" r=".38"/>
<circle cx="106.5" cy="144.2" r=".47"/>
<circle cx="106.5" cy="150.8" r=".47"/>
<circle cx="106.5" cy="144.2" r=".85"/>
<circle cx="106.5" cy="150.8" r=".85"/>
<circle cx="106.5" cy="144.2" r=".34"/>
<circle cx="106.5" cy="150.8" r=".34"/>
<circle cx="106.5" cy="144.2" r=".72"/>
<circle cx="106.5" cy="150.8" r=".72"/>
<circle cx="106.5" cy="144.2" r=".81"/>
<circle cx="106.5" cy="150.8" r=".81"/>
<circle cx="106.5" cy="144.2" r=".51"/>
<circle cx="106.5" cy="150.8" r=".51"/>
<circle cx="106.5" cy="144.2" r=".59"/>
<circle cx="106.5" cy="150.8" r=".59"/>
<circle cx="106.5" cy="144.2" r=".68"/>
<circle cx="106.5" cy="150.8" r=".68"/>
<circle cx="106.5" cy="150.8" r=".38"/>
<circle cx="106.5" cy="144.2" r=".38"/>
<circle cx="113.1" cy="144.2" r=".47"/>
<circle cx="113.1" cy="150.8" r=".47"/>
<circle cx="113.1" cy="144.2" r=".85"/>
<circle cx="113.1" cy="150.8" r=".85"/>
<circle cx="113.1" cy="150.8" r=".34"/>
<circle cx="113.1" cy="144.2" r=".34"/>
<circle cx="113.1" cy="150.8" r=".72"/>
<circle cx="113.1" cy="144.2" r=".72"/>
<circle cx="113.1" cy="144.2" r=".81"/>
<circle cx="113.1" cy="150.8" r=".81"/>
<circle cx="113.1" cy="144.2" r=".51"/>
<circle cx="113.1" cy="150.8" r=".51"/>
<circle cx="113.1" cy="150.8" r=".59"/>
<circle cx="113.1" cy="144.2" r=".59"/>
<circle cx="113.1" cy="144.2" r=".68"/>
<circle cx="113.1" cy="150.8" r=".68"/>
<circle cx="113.1" cy="150.8" r=".38"/>
<circle cx="113.1" cy="144.2" r=".38"/>
</g>
<g fill="#000">
<circle cx="165.1" cy="47.6" r=".7"/>
<circle cx="175" cy="78.9" r=".7"/>
<circle cx="181.6" cy="78.9" r=".7"/>
<circle cx="135.4" cy="83.9" r=".7"/>
<circle cx="196.4" cy="93.8" r=".7"/>
<circle cx="199.7" cy="93.8" r=".7"/>
<circle cx="203.1" cy="93.8" r=".7"/>
<circle cx="206.4" cy="93.8" r=".7"/>
</g>
<g font-size="4.3" fill="#fff">
<text x="213" y="183.4">B204</text>
<text x="225.9" y="183.4">NINA-B1</text>
<text x="246.5" y="183.4">USB DONGEL</text>
</g>
<text font-size="3.6" x="212.4" y="191.1">A3</text>
<g font-size="2.6" fill="#fff">
<text x="80.9" y="49.5">USB TRACE IN PCB</text>
<text x="99.1" y="125.4">TESTPOINTS</text>
<text x="116.3" y="125.4">FOR</text>
<text x="122.6" y="125.4">FLASH</text>
</g>
<g font-size="2.5" fill="#fff">
<text x="173.4" y="189.8">Fbro</text>
<text x="218.7" y="191.5">SHO_B1_N1</text>
<text x="173.4" y="196.4">u-blox</text>
<text x="173.4" y="193.1">Thu Apr 06 10:27:58</text>
<text x="184" y="196.4">AG</text>
<text x="203.8" y="193.1">2017</text>
<text x="213" y="196.4">PAGE</text>
<text x="220.6" y="196.4">1 OF 2</text>
<text x="250.1" y="196.4">$Change:</text>
<text x="263.8" y="196.4">113979</text>
</g>
<g font-size="2.1" fill="#fff">
<text x="217.6" y="47.5">UART_RXD</text>
<text x="217.6" y="50.8">UART_TXD</text>
<text x="217.6" y="57.4">UART_RTS</text>
<text x="217.6" y="54.1">UART_CTS</text>
<text x="83.9" y="139.9">SWDIO</text>
<text x="83.9" y="146.5">SWDCLK</text>
</g>
<g font-size="2" fill="#fff">
<text x="129.6" y="47.8">DNI=TRUE</text>
<text x="144.4" y="46.1">DNI=TRUE</text>
<text x="114.7" y="49.4">DNI=TRUE</text>
<text x="174.1" y="88.1" transform="rotate(-90 174.1 88.1)">100N</text>
<text x="134.5" y="92.1" transform="rotate(-90 134.5 92.1)">2U2</text>
<text x="141.1" y="93.1" transform="rotate(-90 141.1 93.1)">100N</text>
<text x="208" y="90.7">GND=GND</text>
<text x="94.8" y="132">DNI=TRUE</text>
<text x="114.7" y="132">DNI=TRUE</text>
<text x="94.8" y="138.6">DNI=TRUE</text>
<text x="115.6" y="138.6">DNI=TRUE</text>
<text x="94.8" y="145.2">DNI=TRUE</text>
<text x="115.6" y="145.2">DNI=TRUE</text>
<text x="94.8" y="151.8">DNI=TRUE</text>
<text x="114.7" y="151.8">DNI=TRUE</text>
<text x="256.7" y="188.2">01</text>
<text x="256.7" y="191.4">A</text>
</g>
<g font-size="1.9" fill="#fff">
<text x="174" y="69.5" transform="rotate(-90 174 69.5)">0</text>
<text x="173.6" y="72.8" transform="rotate(-90 173.6 72.8)">0R</text>
<text x="174" y="82.9" transform="rotate(-90 174 82.9)">10%</text>
<text x="134.4" y="88" transform="rotate(-90 134.4 88)">20%</text>
<text x="141" y="87.9" transform="rotate(-90 141 87.9)">10%</text>
</g>
<g font-size="1.9">
<text x="193" y="91.7" transform="rotate(-90 193 91.7)">24</text>
<text x="196.3" y="90.6" transform="rotate(-90 196.3 90.6)">4</text>
<text x="199.6" y="91.7" transform="rotate(-90 199.6 91.7)">17</text>
<text x="202.9" y="91.7" transform="rotate(-90 202.9 91.7)">20</text>
<text x="206.2" y="91.7" transform="rotate(-90 206.2 91.7)">26</text>
</g>
<g font-size="1.7">
<text x="30.6" y="11.2">8</text>
<text x="63.6" y="11.2">7</text>
<text x="96.6" y="11.2">6</text>
<text x="129.6" y="11.2">5</text>
<text x="162.6" y="11.2">4</text>
<text x="195.6" y="11.2">3</text>
<text x="228.6" y="11.2">2</text>
<text x="261.8" y="11.2">1</text>
<text x="12.7" y="31.2">E</text>
<text x="280.1" y="31.2">E</text>
<text x="114.7" y="47.9">TP1</text>
<text x="129.6" y="46.2">TP2</text>
<text x="144.4" y="44.6">TP3</text>
<text x="165.6" y="43.6">V5V</text>
<text x="175.5" y="61.7">V3_3V</text>
<text x="12.5" y="68.3">D</text>
<text x="279.9" y="68.3">D</text>
<text x="135.9" y="79.9">V5V</text>
<text x="172.7" y="86.4" transform="rotate(-90 172.7 86.4)">C2</text>
<text x="133.1" y="91.3" transform="rotate(-90 133.1 91.3)">C3</text>
<text x="139.7" y="91.4" transform="rotate(-90 139.7 91.4)">C1</text>
<text x="12.5" y="105.5">C</text>
<text x="279.9" y="105.5">C</text>
<text x="84.7" y="124.5">V3_3V</text>
<text x="101.4" y="130.4">TP8</text>
<text x="114.7" y="130.4">TP4</text>
<text x="100.5" y="137">TP12</text>
<text x="114.7" y="137">TP10</text>
<text x="12.5" y="142.6">B</text>
<text x="101.4" y="143.6">TP9</text>
<text x="114.7" y="143.6">TP11</text>
<text x="279.9" y="142.6">B</text>
<text x="101.4" y="150.2">TP7</text>
<text x="114.7" y="150.2">TP6</text>
<text x="12.3" y="179.7">A</text>
<text x="193.2" y="177.9">U-BLOX AG</text>
<text x="279.7" y="179.7">A</text>
<text x="193.2" y="184.5">SWITZERLAND</text>
<text x="193.2" y="181.2">THALWIL</text>
<text x="162.2" y="189.5">DESIGN BY :</text>
<text x="219" y="188">PROJECT :</text>
<text x="245.4" y="191.3">PCB_VER.:</text>
<text x="245.5" y="188">VERSION :</text>
<text x="162.2" y="192.8">DATE :</text>
<text x="162.2" y="196.1">GROUP :</text>
<text x="245.5" y="196.1">ICM:</text>
<text x="30.6" y="200.2">8</text>
<text x="63.6" y="200.2">7</text>
<text x="96.6" y="200.2">6</text>
<text x="129.6" y="200.2">5</text>
<text x="162.6" y="200.2">4</text>
<text x="195.6" y="200.2">3</text>
<text x="228.6" y="200.2">2</text>
<text x="261.8" y="200.2">1</text>
</g>
<g font-size="1.6">
<text x="184.1" y="47.2">19</text>
<text x="213.3" y="47.2">30</text>
<text x="184.1" y="52.2">15</text>
<text x="213.3" y="53.8">32</text>
<text x="213.3" y="50.5">2</text>
<text x="184.1" y="55.5">14</text>
<text x="213.3" y="57.1">8</text>
<text x="184.1" y="65.4">18</text>
<text x="184.8" y="60.4">1</text>
<text x="213.3" y="63.7">6</text>
<text x="213.3" y="60.4">31</text>
<text x="184.1" y="70.3">27</text>
<text x="213.3" y="67">7</text>
<text x="213.3" y="70.3">3</text>
<text x="172.6" y="73" transform="rotate(-90 172.6 73)">R4</text>
<text x="184.1" y="73.6">28</text>
<text x="213.3" y="75.3">22</text>
<text x="213.3" y="76.9">21</text>
<text x="184.1" y="78.6">16</text>
<text x="213.3" y="81.9">9</text>
<text x="213.4" y="78.6">10</text>
<text x="213.4" y="80.2">11</text>
</g>
<text font-size="1.4" x="212" y="176.1">DRAWING TITLE :</text>
<g font-size="1.3">
<text x="188.6" y="43.7">FT232RQ</text>
<text x="189" y="47.9">VCC</text>
<text x="205.4" y="42.6">U8</text>
<text x="188.6" y="52.5">USBDM</text>
<text x="188.6" y="55.8">USBDP</text>
<text x="188.6" y="60.8">VCCIO</text>
<text x="188.6" y="65.7">RESETN</text>
<text x="188.6" y="70.7">OSCI</text>
<text x="188.6" y="74">OSCO</text>
<text x="188.6" y="79">3V3OUT</text>
</g>
<g font-size="1.1">
<text x="193.2" y="86.9" transform="rotate(-90 193.2 86.9)">AGND</text>
<text x="196.5" y="86.9" transform="rotate(-90 196.5 86.9)">GND1</text>
<text x="199.8" y="86.9" transform="rotate(-90 199.8 86.9)">GND2</text>
<text x="203.1" y="86.9" transform="rotate(-90 203.1 86.9)">GND3</text>
<text x="206.4" y="86.9" transform="rotate(-90 206.4 86.9)">TEST</text>
</g>
<g font-size=".9">
<text x="208.8" y="47.6">TXD</text>
<text x="208.7" y="50.9">RXD</text>
<text x="208.2" y="54.2">RTSN</text>
<text x="208.2" y="57.5">CTSN</text>
<text x="208.1" y="64.1">DSRN</text>
<text x="208.1" y="60.8">DTRN</text>
<text x="208" y="67.4">DCDN</text>
<text x="209.1" y="70.7">RIN</text>
<text x="207.5" y="77.3">CBUS1</text>
<text x="207.6" y="75.6">CBUS0</text>
<text x="207.6" y="79">CBUS2</text>
<text x="207.6" y="80.6">CBUS3</text>
<text x="207.6" y="82.3">CBUS4</text>
</g>
</svg>
